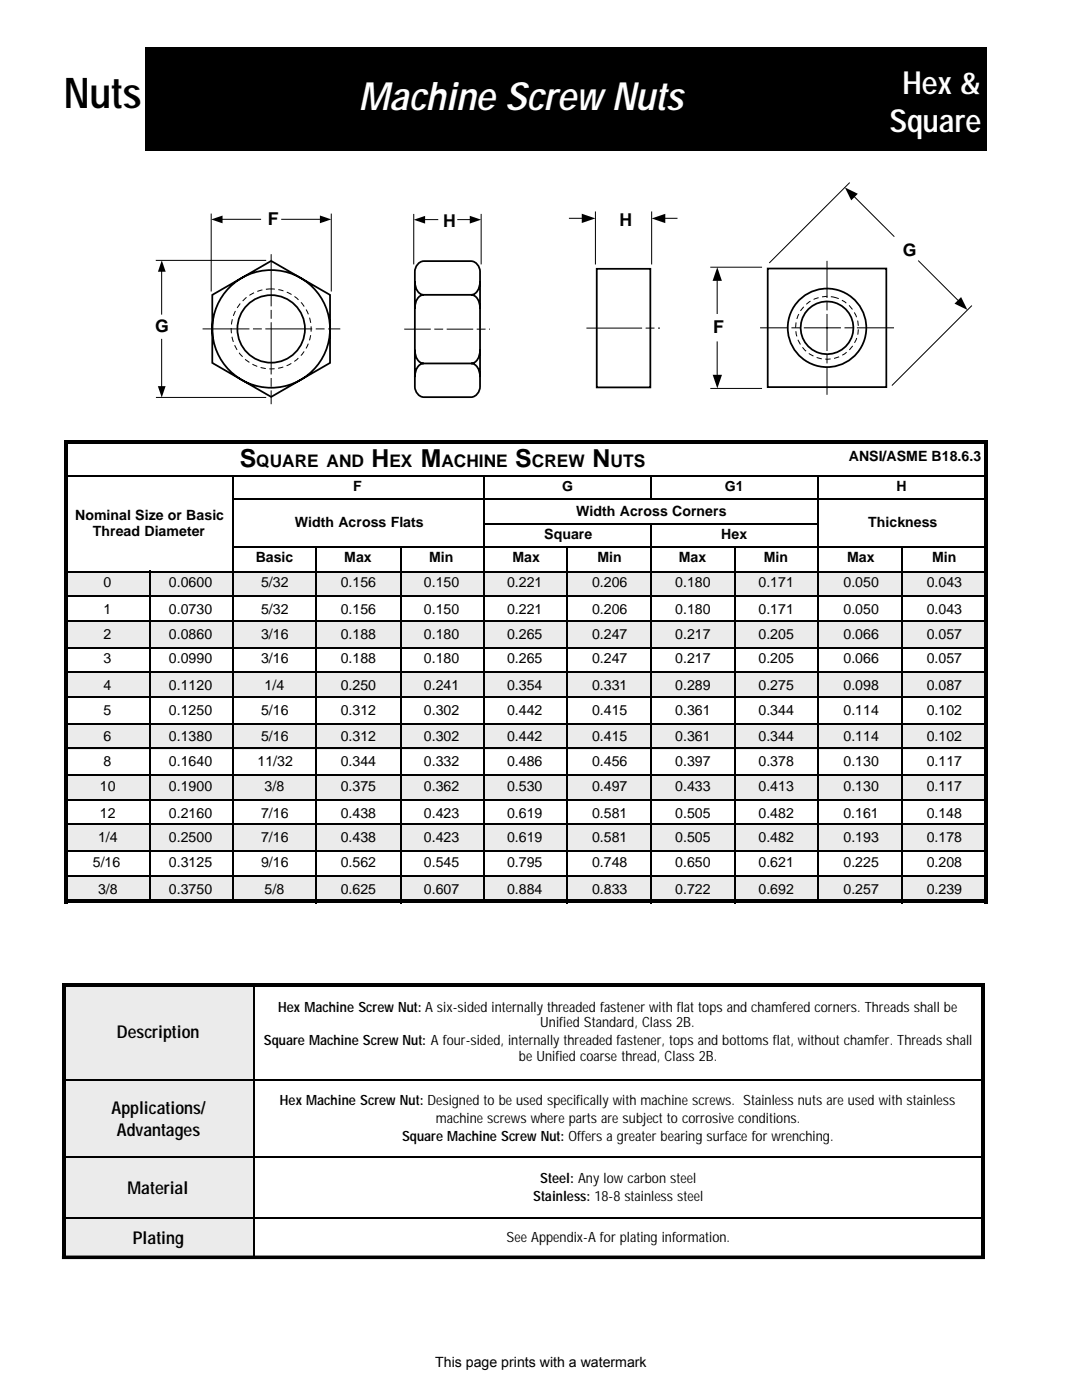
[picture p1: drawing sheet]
<svg xmlns="http://www.w3.org/2000/svg" width="216mm" height="279mm" viewBox="0 0 216 279" stroke-linecap="round" stroke-linejoin="round" font-family="sans-serif">
<path d="M97 150l12.8 9.2-3.8 5.3-12.8-9.2z" fill="#e6e7e9"/>
<path d="M97 150l12.8 9.2-3.8 5.3-12.8-9.2z" fill="none" stroke="#d1d2d4" stroke-width=".65" stroke-linecap="butt"/>
<path d="M93.2 155.3l13.4 9.2v67.3l-13.4-11.6z" fill="#e6e7e9"/>
<path d="M93.2 155.3l13.4 9.2v67.3l-13.4-11.6z" fill="none" stroke="#d1d2d4" stroke-width="1.3" stroke-linecap="butt"/>
<g fill="#c7c8ca">
<path d="M95.6 147.8l12.8 9.2a2.29 2.29 0 0 0 1.3 2.1l-13.1-9.4a2.08 2.08 0 0 1-1-1.9z"/>
<path d="M95.9 147.4l12.8 9.2-.3 .4-12.8-9.2z"/>
<path d="M95.9 147.4l.4-.3 12.7 9.2-.3 .3z"/>
<path d="M96.3 147.1l.5-.3 12.8 9.2-.6 .3z"/>
<path d="M96.8 146.8l.8-.4 12.8 9.2-.8 .4z"/>
<path d="M97.6 146.4l.4-.2 12.8 9.1-.4 .3z"/>
<path d="M98 146.2l.2-.2 12.8 9.1-.2 .2z"/>
<path d="M98.6 144.6l12.8 9.2a1.51 1.51 0 0 1-.4 1.3l-12.8-9.1a1.52 1.52 0 0 0 .4-1.4z"/>
<path d="M96.3 141.7l12.8 9.2a3.1 3.1 0 0 0 1.6 2l.7 .9-12.8-9.2-.3-.5-.8-.7a2.55 2.55 0 0 1-1.2-1.7z"/>
<path d="M99 136.5l12.8 9.2 .6 .7-12.7-9.2z"/>
<path d="M96.8 140.5l12.8 9.2-.4 .5-.1 .7-12.8-9.2 .2-.7z"/>
<path d="M96.9 140.4l.2-.2 12.8 9.2-.3 .3-12.8-9.2z"/>
<path d="M97.1 140.2l1.9-1 12.8 9.2-1.9 1z"/>
<path d="M99 139.2l.3-.3 12.8 9.2-.3 .3z"/>
<path d="M99.7 137.2l12.7 9.2a1.64 1.64 0 0 1-.3 1.7l-12.8-9.2 .2-.3a1.67 1.67 0 0 0 .2-1.4z"/>
<path d="M99 128.7l12.8 9.2 .7 .7-12.8-9.1z"/>
<path d="M96.8 132.8l12.8 9.2a1.73 1.73 0 0 0 .2 2.6l-12.7-9.1a1.74 1.74 0 0 1-.3-2.7z"/>
<path d="M96.9 132.7l.3-.2 12.8 9.2-.4 .3-12.8-9.2z"/>
<path d="M97.2 132.5l1.7-1 12.8 9.1-1.7 1.1z"/>
<path d="M98.9 131.5l.4-.4 12.8 9.2-.4 .3z"/>
<path d="M99.7 129.5l12.8 9.1a1.7 1.7 0 0 1-.4 1.7l-12.8-9.2 .2-.2a1.66 1.66 0 0 0 .2-1.4z"/>
<path d="M96.3 126.2l12.8 9.2a1.68 1.68 0 0 0 .8 1.5l-12.8-9.2a1.62 1.62 0 0 1-.8-1.5z"/>
<path d="M99 121l12.8 9.2 .7 .7-12.8-9.2z"/>
<path d="M96.8 125.1l12.8 9.2-.4 .5-.1 .6-12.8-9.2 .2-.6z"/>
<path d="M96.8 125.1l.4-.3 12.8 9.2-.4 .3z"/>
<path d="M97.2 124.8l1.8-1.1 12.7 9.2-1.7 1.1z"/>
<path d="M99 123.7l.3-.3 12.8 9.2-.4 .3z"/>
<path d="M99.7 121.7l12.8 9.2a1.65 1.65 0 0 1-.4 1.7l-12.8-9.2 .2-.2a1.7 1.7 0 0 0 .2-1.5z"/>
<path d="M99 113.2l12.8 9.2 .7 .8-12.8-9.2z"/>
<path d="M96.8 117.3l12.8 9.2a1.75 1.75 0 0 0 .3 2.6l-12.8-9.1a1.77 1.77 0 0 1-.3-2.7z"/>
<path d="M96.8 117.3l.4-.3 12.8 9.2-.4 .3z"/>
<path d="M97.2 117l1.8-1.1 12.7 9.2-1.7 1.1z"/>
<path d="M99 115.9l.3-.3 12.8 9.2-.4 .3z"/>
<path d="M99.7 114l12.8 9.2a1.63 1.63 0 0 1-.4 1.6l-12.8-9.2a1.61 1.61 0 0 0 .4-1.6z"/>
<path d="M99 105.5l12.8 9.2 .6 .7-12.7-9.2z"/>
<path d="M96.8 109.6l12.8 9.1a1.75 1.75 0 0 0 .3 2.7l-12.8-9.2a1.75 1.75 0 0 1-.3-2.6z"/>
<path d="M96.8 109.6l.4-.4 12.8 9.2-.4 .3z"/>
<path d="M97.2 109.2l1.7-1 12.8 9.2-1.7 1z"/>
<path d="M98.9 108.2l.4-.3 12.8 9.2-.4 .3z"/>
<path d="M99.7 106.2l12.7 9.2a1.68 1.68 0 0 1-.3 1.7l-12.8-9.2a1.62 1.62 0 0 0 .4-1.7z"/>
<path d="M96.3 103l12.8 9.2a1.62 1.62 0 0 0 .8 1.4l-12.8-9.2a1.65 1.65 0 0 1-.8-1.4z"/>
<path d="M99 97.7l12.8 9.2 .7 .7-12.8-9.2z"/>
<path d="M96.8 101.8l12.8 9.2-.4 .5-.1 .7-12.8-9.2 .2-.7z"/>
<path d="M96.8 101.8l.4-.3 12.8 9.1-.4 .4z"/>
<path d="M97.2 101.5l1.7-1.1 12.8 9.2-1.7 1z"/>
<path d="M98.9 100.4l.4-.3 12.8 9.2-.4 .3z"/>
<path d="M99.7 98.4l12.8 9.2a1.67 1.67 0 0 1-.4 1.7l-12.8-9.2 .2-.3a1.68 1.68 0 0 0 .2-1.4z"/>
<path d="M96.3 95.2l12.8 9.2a1.65 1.65 0 0 0 .8 1.4l-12.8-9.2a1.66 1.66 0 0 1-.8-1.4z"/>
<path d="M99 90l12.8 9.2 .7 .7-12.8-9.2z"/>
<path d="M96.8 94.1l12.8 9.2-.4 .4-.1 .7-12.8-9.2 .2-.6z"/>
<path d="M96.8 94.1l.4-.3 12.7 9.1-.3 .4z"/>
<path d="M97.2 93.8l1.8-1.1 12.7 9.2-1.8 1z"/>
<path d="M99 92.7l.3-.3 12.8 9.2-.4 .3z"/>
<path d="M99.7 90.7l12.8 9.2a1.67 1.67 0 0 1-.4 1.7l-12.8-9.2 .2-.3a1.75 1.75 0 0 0 .2-1.4z"/>
<path d="M99 82.2l12.8 9.2 .7 .7-12.8-9.2z"/>
<path d="M96.8 86.3l12.8 9.2a1.75 1.75 0 0 0 .3 2.6l-12.8-9.2a1.78 1.78 0 0 1-.3-2.6z"/>
<path d="M97 86.2l.2-.2 12.8 9.1-.4 .4-12.8-9.2z"/>
<path d="M97.2 86l1.8-1.1 12.7 9.2-1.7 1z"/>
<path d="M99 84.9l.3-.3 12.8 9.2-.4 .3z"/>
<path d="M99.7 82.9l12.8 9.2a1.69 1.69 0 0 1-.4 1.7l-12.8-9.2 .2-.3a1.71 1.71 0 0 0 .2-1.4z"/>
<path d="M99 74.4l12.8 9.2 .7 .8-12.8-9.2z"/>
<path d="M96.8 78.5l12.8 9.2a1.74 1.74 0 0 0 .3 2.6l-12.8-9.2a1.74 1.74 0 0 1-.3-2.6z"/>
<path d="M96.8 78.5l.4-.3 12.8 9.2-.4 .3z"/>
<path d="M97.2 78.2l1.8-1 12.7 9.1-1.7 1.1z"/>
<path d="M99 77.2l.4-.4 12.7 9.2-.4 .3z"/>
<path d="M99.7 75.2l12.8 9.2a1.67 1.67 0 0 1-.4 1.6l-12.7-9.2 .1-.2a1.68 1.68 0 0 0 .2-1.4z"/>
</g>
<path d="M115.1 52.3l12.8 9v5.7l-12.8-9.1z" fill="#e6e7e9"/>
<path d="M115.1 52.3l12.8 9v5.7l-12.8-9.1z" fill="none" stroke="#d1d2d4" stroke-width=".75" stroke-linecap="butt"/>
<path d="M99 66.7l12.8 9.1 .7 .8-12.8-9.2z" fill="#c7c8ca"/>
<path d="M98.1 143.5l13.5 9.7a2.17 2.17 0 0 1-1.6 2.6 2.12 2.12 0 0 0-1.3 3.2l.3 .2-12.8-9.2a1.97 1.97 0 0 1 .8-3.3l.2-.1a1.91 1.91 0 0 0 1.5-1.6z" fill="#e6e7e9"/>
<path d="M98.1 143.5l13.5 9.7a2.17 2.17 0 0 1-1.6 2.6 2.12 2.12 0 0 0-1.3 3.2l.3 .2-12.8-9.2a1.97 1.97 0 0 1 .8-3.3l.2-.1a1.91 1.91 0 0 0 1.5-1.6z" fill="none" stroke="#d1d2d4" stroke-width=".65" stroke-linecap="butt"/>
<path d="M111.5 47.3l13.5 9.5 2.9 4.5-12.8-8.9z" fill="#e6e7e9"/>
<path d="M111.5 47.3l13.5 9.5 2.9 4.5-12.8-8.9z" fill="none" stroke="#d1d2d4" stroke-width=".75" stroke-linecap="butt"/>
<path d="M99 58.9l12.8 9.2 .7 .7-12.8-9.2z" fill="#c7c8ca"/>
<path d="M56.2 59.7l13.5-.8 12.8 9.2h-14.1z" fill="#e6e7e9"/>
<path d="M56.2 59.7l13.5-.8 12.8 9.2h-14.1z" fill="none" stroke="#d1d2d4" stroke-width="1.3" stroke-linecap="butt"/>
<path d="M12.4 47.4l45.9 .1 12.8 9.2-45.9 2.7z" fill="#e6e7e9"/>
<path d="M12.4 47.4l45.9 .1 12.8 9.2-45.9 2.7z" fill="none" stroke="#d1d2d4" stroke-width="1.3" stroke-linecap="butt"/>
<path d="M12.4 47.4l12.8 9.4-.1 174.9-12.8-11.9z" fill="#e6e7e9"/>
<path d="M12.4 47.4l12.8 9.4-.1 174.9-12.8-11.9z" fill="none" stroke="#d1d2d4" stroke-width="1.3" stroke-linecap="butt"/>
<path d="M110.6 67h18v-5.7l-3-4.6 72.9-.1-67.7 81.7 73 93.4-97.2 .1v-67.3l3.4-4.7-.1-.1a2.83 2.83 0 0 1-.8-2.7 5.1 5.1 0 0 1 2.3-1.7 1.47 1.47 0 0 0 0-2.4l-.4-.3a1.8 1.8 0 0 1-.4-3.2l.5-.3a3.2 3.2 0 0 0 2.1-2 2.05 2.05 0 0 0-1.6-1.8 2.52 2.52 0 0 1-1.8-2.1 2.52 2.52 0 0 1 1.9-2.1 2.11 2.11 0 0 0 1.4-2.5 5.6 5.6 0 0 0-2.5-1.7 1.83 1.83 0 0 1-.8-1.8 1.83 1.83 0 0 1 1.3-1.5 3.3 3.3 0 0 0 2.1-1.9 2.05 2.05 0 0 0-1.5-1.9 2.52 2.52 0 0 1-1.9-2.1 2.5 2.5 0 0 1 1.9-2.2 2.08 2.08 0 0 0 1.4-2.3 5.3 5.3 0 0 0-2.5-1.8 1.85 1.85 0 0 1-.8-1.8 1.85 1.85 0 0 1 1.3-1.5 3.3 3.3 0 0 0 2.1-2 2.02 2.02 0 0 0-1.5-1.9 2.56 2.56 0 0 1-1.9-2 2.54 2.54 0 0 1 1.9-2.2 2.1 2.1 0 0 0 1.4-2.4 5.4 5.4 0 0 0-2.5-1.7 1.82 1.82 0 0 1-.8-1.8 1.82 1.82 0 0 1 1.3-1.5 3.3 3.3 0 0 0 2.1-2 2.01 2.01 0 0 0-1.5-1.9 2.51 2.51 0 0 1-1.9-2 2.5 2.5 0 0 1 1.9-2.2 2.1 2.1 0 0 0 1.4-2.4 5.5 5.5 0 0 0-2.5-1.7 1.85 1.85 0 0 1-.8-1.9 1.85 1.85 0 0 1 1.4-1.4 3.3 3.3 0 0 0 2-2 2.05 2.05 0 0 0-1.5-1.9 2.52 2.52 0 0 1-1.9-2.1 2.5 2.5 0 0 1 1.9-2.1 2.1 2.1 0 0 0 1.4-2.4 5.4 5.4 0 0 0-2.5-1.8 1.84 1.84 0 0 1-.8-1.8 1.84 1.84 0 0 1 1.4-1.5 3.3 3.3 0 0 0 2-2 2.13 2.13 0 0 0-1.7-2z" fill="#e6e7e9"/>
<path d="M110.6 67h18v-5.7l-3-4.6 72.9-.1-67.7 81.7 73 93.4-97.2 .1v-67.3l3.4-4.7-.1-.1a2.83 2.83 0 0 1-.8-2.7 5.1 5.1 0 0 1 2.3-1.7 1.47 1.47 0 0 0 0-2.4l-.4-.3a1.8 1.8 0 0 1-.4-3.2l.5-.3a3.2 3.2 0 0 0 2.1-2 2.05 2.05 0 0 0-1.6-1.8 2.52 2.52 0 0 1-1.8-2.1 2.52 2.52 0 0 1 1.9-2.1 2.11 2.11 0 0 0 1.4-2.5 5.6 5.6 0 0 0-2.5-1.7 1.83 1.83 0 0 1-.8-1.8 1.83 1.83 0 0 1 1.3-1.5 3.3 3.3 0 0 0 2.1-1.9 2.05 2.05 0 0 0-1.5-1.9 2.52 2.52 0 0 1-1.9-2.1 2.5 2.5 0 0 1 1.9-2.2 2.08 2.08 0 0 0 1.4-2.3 5.3 5.3 0 0 0-2.5-1.8 1.85 1.85 0 0 1-.8-1.8 1.85 1.85 0 0 1 1.3-1.5 3.3 3.3 0 0 0 2.1-2 2.02 2.02 0 0 0-1.5-1.9 2.56 2.56 0 0 1-1.9-2 2.54 2.54 0 0 1 1.9-2.2 2.1 2.1 0 0 0 1.4-2.4 5.4 5.4 0 0 0-2.5-1.7 1.82 1.82 0 0 1-.8-1.8 1.82 1.82 0 0 1 1.3-1.5 3.3 3.3 0 0 0 2.1-2 2.01 2.01 0 0 0-1.5-1.9 2.51 2.51 0 0 1-1.9-2 2.5 2.5 0 0 1 1.9-2.2 2.1 2.1 0 0 0 1.4-2.4 5.5 5.5 0 0 0-2.5-1.7 1.85 1.85 0 0 1-.8-1.9 1.85 1.85 0 0 1 1.4-1.4 3.3 3.3 0 0 0 2-2 2.05 2.05 0 0 0-1.5-1.9 2.52 2.52 0 0 1-1.9-2.1 2.5 2.5 0 0 1 1.9-2.1 2.1 2.1 0 0 0 1.4-2.4 5.4 5.4 0 0 0-2.5-1.8 1.84 1.84 0 0 1-.8-1.8 1.84 1.84 0 0 1 1.4-1.5 3.3 3.3 0 0 0 2-2 2.13 2.13 0 0 0-1.7-2z" fill="none" stroke="#d1d2d4" stroke-width="1.3" stroke-linecap="butt"/>
<path d="M25.2 56.7h45.9l-2.1 4.3v7l13.4 .1 .4 .3 1 .6a2.39 2.39 0 0 1 1.8 1.9 2.61 2.61 0 0 1-1.9 2.3 2.39 2.39 0 0 0-1.5 2.1 1.93 1.93 0 0 0 1.5 1.5 2.44 2.44 0 0 1 1.9 1.9 2.6 2.6 0 0 1-1.9 2.3 2.39 2.39 0 0 0-1.5 2 1.94 1.94 0 0 0 1.5 1.5 2.46 2.46 0 0 1 1.9 1.9 2.61 2.61 0 0 1-1.9 2.3 2.39 2.39 0 0 0-1.5 2.1 1.93 1.93 0 0 0 1.5 1.5 2.45 2.45 0 0 1 1.9 1.9 2.58 2.58 0 0 1-1.9 2.3 2.37 2.37 0 0 0-1.5 2.1 1.95 1.95 0 0 0 1.5 1.5 2.47 2.47 0 0 1 1.9 1.9 2.65 2.65 0 0 1-1.9 2.3 2.37 2.37 0 0 0-1.5 2 1.93 1.93 0 0 0 1.5 1.5 2.48 2.48 0 0 1 1.9 1.9 2.58 2.58 0 0 1-1.9 2.3 2.37 2.37 0 0 0-1.5 2 1.94 1.94 0 0 0 1.5 1.6 2.45 2.45 0 0 1 1.9 1.8 2.62 2.62 0 0 1-1.9 2.4 2.39 2.39 0 0 0-1.5 2 1.93 1.93 0 0 0 1.5 1.5 2.44 2.44 0 0 1 1.9 1.9 2.63 2.63 0 0 1-1.9 2.3 2.4 2.4 0 0 0-1.5 2.1 1.92 1.92 0 0 0 1.5 1.5 2.44 2.44 0 0 1 1.9 1.9 2.6 2.6 0 0 1-1.9 2.3 2.38 2.38 0 0 0-1.5 2.1 1.93 1.93 0 0 0 1.5 1.5 2.45 2.45 0 0 1 1.9 1.9 2.58 2.58 0 0 1-1.9 2.2 2.38 2.38 0 0 0-1.5 2.1 1.93 1.93 0 0 0 1.5 1.5 2.44 2.44 0 0 1 1.9 1.9 2.61 2.61 0 0 1-1.9 2.3 2.4 2.4 0 0 0-1.5 2.1 1.94 1.94 0 0 0 1.5 1.5 2.45 2.45 0 0 1 1.9 1.9 3.5 3.5 0 0 1-1.2 2.5 1.99 1.99 0 0 0 0 2.1l.9 .4a3.7 3.7 0 0 1 2.3 .7 4.6 4.6 0 0 1-.2 3.1l1.8 1.5-.1 65.1h-64z" fill="#e6e7e9"/>
<path d="M25.2 56.7h45.9l-2.1 4.3v7l13.4 .1 .4 .3 1 .6a2.39 2.39 0 0 1 1.8 1.9 2.61 2.61 0 0 1-1.9 2.3 2.39 2.39 0 0 0-1.5 2.1 1.93 1.93 0 0 0 1.5 1.5 2.44 2.44 0 0 1 1.9 1.9 2.6 2.6 0 0 1-1.9 2.3 2.39 2.39 0 0 0-1.5 2 1.94 1.94 0 0 0 1.5 1.5 2.46 2.46 0 0 1 1.9 1.9 2.61 2.61 0 0 1-1.9 2.3 2.39 2.39 0 0 0-1.5 2.1 1.93 1.93 0 0 0 1.5 1.5 2.45 2.45 0 0 1 1.9 1.9 2.58 2.58 0 0 1-1.9 2.3 2.37 2.37 0 0 0-1.5 2.1 1.95 1.95 0 0 0 1.5 1.5 2.47 2.47 0 0 1 1.9 1.9 2.65 2.65 0 0 1-1.9 2.3 2.37 2.37 0 0 0-1.5 2 1.93 1.93 0 0 0 1.5 1.5 2.48 2.48 0 0 1 1.9 1.9 2.58 2.58 0 0 1-1.9 2.3 2.37 2.37 0 0 0-1.5 2 1.94 1.94 0 0 0 1.5 1.6 2.45 2.45 0 0 1 1.9 1.8 2.62 2.62 0 0 1-1.9 2.4 2.39 2.39 0 0 0-1.5 2 1.93 1.93 0 0 0 1.5 1.5 2.44 2.44 0 0 1 1.9 1.9 2.63 2.63 0 0 1-1.9 2.3 2.4 2.4 0 0 0-1.5 2.1 1.92 1.92 0 0 0 1.5 1.5 2.44 2.44 0 0 1 1.9 1.9 2.6 2.6 0 0 1-1.9 2.3 2.38 2.38 0 0 0-1.5 2.1 1.93 1.93 0 0 0 1.5 1.5 2.45 2.45 0 0 1 1.9 1.9 2.58 2.58 0 0 1-1.9 2.2 2.38 2.38 0 0 0-1.5 2.1 1.93 1.93 0 0 0 1.5 1.5 2.44 2.44 0 0 1 1.9 1.9 2.61 2.61 0 0 1-1.9 2.3 2.4 2.4 0 0 0-1.5 2.1 1.94 1.94 0 0 0 1.5 1.5 2.45 2.45 0 0 1 1.9 1.9 3.5 3.5 0 0 1-1.2 2.5 1.99 1.99 0 0 0 0 2.1l.9 .4a3.7 3.7 0 0 1 2.3 .7 4.6 4.6 0 0 1-.2 3.1l1.8 1.5-.1 65.1h-64z" fill="none" stroke="#d1d2d4" stroke-width="1.3" stroke-linecap="butt"/>
<path d="M99.8 137.1l12.7 9.2a2.16 2.16 0 0 1-1.6 2.5 2.25 2.25 0 0 0-1.5 2.9l.5 .6-12.7-9.2a1.97 1.97 0 0 1 .7-3.4l.2-.1a2.18 2.18 0 0 0 1.7-2.5z" fill="#e6e7e9"/>
<path d="M99.8 137.1l12.7 9.2a2.16 2.16 0 0 1-1.6 2.5 2.25 2.25 0 0 0-1.5 2.9l.5 .6-12.7-9.2a1.97 1.97 0 0 1 .7-3.4l.2-.1a2.18 2.18 0 0 0 1.7-2.5z" fill="none" stroke="#d1d2d4" stroke-width=".65" stroke-linecap="butt"/>
<path d="M99.7 129.5l12.8 9.1a2.18 2.18 0 0 1-1.6 2.6 2.12 2.12 0 0 0-1.3 3.2l.3 .2-12.8-9.1a1.9 1.9 0 0 1 .5-3.2l.5-.3a2.16 2.16 0 0 0 1.6-2.5z" fill="#e6e7e9"/>
<path d="M99.7 129.5l12.8 9.1a2.18 2.18 0 0 1-1.6 2.6 2.12 2.12 0 0 0-1.3 3.2l.3 .2-12.8-9.1a1.9 1.9 0 0 1 .5-3.2l.5-.3a2.16 2.16 0 0 0 1.6-2.5z" fill="none" stroke="#d1d2d4" stroke-width=".65" stroke-linecap="butt"/>
<path d="M99.7 121.7l12.8 9.2a2.17 2.17 0 0 1-1.6 2.5 2.12 2.12 0 0 0-1.3 3.2l.3 .3-12.8-9.2a1.89 1.89 0 0 1 .5-3.2l.5-.3a2.16 2.16 0 0 0 1.6-2.5z" fill="#e6e7e9"/>
<path d="M99.7 121.7l12.8 9.2a2.17 2.17 0 0 1-1.6 2.5 2.12 2.12 0 0 0-1.3 3.2l.3 .3-12.8-9.2a1.89 1.89 0 0 1 .5-3.2l.5-.3a2.16 2.16 0 0 0 1.6-2.5z" fill="none" stroke="#d1d2d4" stroke-width=".65" stroke-linecap="butt"/>
<path d="M99.7 113.9l12.8 9.2a2.17 2.17 0 0 1-1.6 2.5 2.12 2.12 0 0 0-1.3 3.2l.3 .3-12.8-9.2a1.9 1.9 0 0 1 .5-3.2l.5-.3a2.17 2.17 0 0 0 1.6-2.5z" fill="#e6e7e9"/>
<path d="M99.7 113.9l12.8 9.2a2.17 2.17 0 0 1-1.6 2.5 2.12 2.12 0 0 0-1.3 3.2l.3 .3-12.8-9.2a1.9 1.9 0 0 1 .5-3.2l.5-.3a2.17 2.17 0 0 0 1.6-2.5z" fill="none" stroke="#d1d2d4" stroke-width=".65" stroke-linecap="butt"/>
<path d="M99.7 106.2l12.8 9.2a2.15 2.15 0 0 1-1.6 2.5 2.12 2.12 0 0 0-1.3 3.2l.3 .3-12.8-9.2a1.97 1.97 0 0 1 .8-3.3l.2-.1a2.17 2.17 0 0 0 1.6-2.6z" fill="#e6e7e9"/>
<path d="M99.7 106.2l12.8 9.2a2.15 2.15 0 0 1-1.6 2.5 2.12 2.12 0 0 0-1.3 3.2l.3 .3-12.8-9.2a1.97 1.97 0 0 1 .8-3.3l.2-.1a2.17 2.17 0 0 0 1.6-2.6z" fill="none" stroke="#d1d2d4" stroke-width=".65" stroke-linecap="butt"/>
<path d="M99.7 98.4l12.8 9.2a2.16 2.16 0 0 1-1.6 2.5 2.24 2.24 0 0 0-1.5 2.9l.5 .6-12.8-9.2a1.9 1.9 0 0 1 .5-3.2l.5-.2a2.18 2.18 0 0 0 1.6-2.6z" fill="#e6e7e9"/>
<path d="M99.7 98.4l12.8 9.2a2.16 2.16 0 0 1-1.6 2.5 2.24 2.24 0 0 0-1.5 2.9l.5 .6-12.8-9.2a1.9 1.9 0 0 1 .5-3.2l.5-.2a2.18 2.18 0 0 0 1.6-2.6z" fill="none" stroke="#d1d2d4" stroke-width=".65" stroke-linecap="butt"/>
<path d="M99.7 90.7l12.8 9.2a2.16 2.16 0 0 1-1.6 2.5 2.12 2.12 0 0 0-1.3 3.2l.3 .3-12.8-9.2a1.9 1.9 0 0 1 .5-3.2l.5-.3a2.17 2.17 0 0 0 1.6-2.5z" fill="#e6e7e9"/>
<path d="M99.7 90.7l12.8 9.2a2.16 2.16 0 0 1-1.6 2.5 2.12 2.12 0 0 0-1.3 3.2l.3 .3-12.8-9.2a1.9 1.9 0 0 1 .5-3.2l.5-.3a2.17 2.17 0 0 0 1.6-2.5z" fill="none" stroke="#d1d2d4" stroke-width=".65" stroke-linecap="butt"/>
<path d="M99.7 82.9l12.8 9.2a2.17 2.17 0 0 1-1.6 2.5 2.12 2.12 0 0 0-1.3 3.2l.3 .3-12.8-9.2a1.9 1.9 0 0 1 .5-3.2l.5-.3a2.16 2.16 0 0 0 1.6-2.5z" fill="#e6e7e9"/>
<path d="M99.7 82.9l12.8 9.2a2.17 2.17 0 0 1-1.6 2.5 2.12 2.12 0 0 0-1.3 3.2l.3 .3-12.8-9.2a1.9 1.9 0 0 1 .5-3.2l.5-.3a2.16 2.16 0 0 0 1.6-2.5z" fill="none" stroke="#d1d2d4" stroke-width=".65" stroke-linecap="butt"/>
<path d="M99.7 75.1l12.8 9.2a2.16 2.16 0 0 1-1.6 2.5 2.12 2.12 0 0 0-1.3 3.2l.3 .3-12.8-9.2a1.96 1.96 0 0 1 .8-3.3l.2-.1a2.16 2.16 0 0 0 1.6-2.6z" fill="#e6e7e9"/>
<path d="M99.7 75.1l12.8 9.2a2.16 2.16 0 0 1-1.6 2.5 2.12 2.12 0 0 0-1.3 3.2l.3 .3-12.8-9.2a1.96 1.96 0 0 1 .8-3.3l.2-.1a2.16 2.16 0 0 0 1.6-2.6z" fill="none" stroke="#d1d2d4" stroke-width=".65" stroke-linecap="butt"/>
<path d="M99.7 67.4l12.8 9.2a2.16 2.16 0 0 1-1.6 2.5 2.23 2.23 0 0 0-1.5 2.9l.5 .6-12.8-9.2a1.96 1.96 0 0 1 .8-3.3l.2-.2a2.18 2.18 0 0 0 1.6-2.5z" fill="#e6e7e9"/>
<path d="M99.7 67.4l12.8 9.2a2.16 2.16 0 0 1-1.6 2.5 2.23 2.23 0 0 0-1.5 2.9l.5 .6-12.8-9.2a1.96 1.96 0 0 1 .8-3.3l.2-.2a2.18 2.18 0 0 0 1.6-2.5z" fill="none" stroke="#d1d2d4" stroke-width=".65" stroke-linecap="butt"/>
<path d="M99.7 59.6l12.8 9.2a2.18 2.18 0 0 1-1.6 2.5 2.1 2.1 0 0 0-1.3 3.2l.3 .3-12.8-9.2a1.96 1.96 0 0 1 .8-3.3l.2-.2a2.16 2.16 0 0 0 1.6-2.5z" fill="#e6e7e9"/>
<path d="M99.7 59.6l12.8 9.2a2.18 2.18 0 0 1-1.6 2.5 2.1 2.1 0 0 0-1.3 3.2l.3 .3-12.8-9.2a1.96 1.96 0 0 1 .8-3.3l.2-.2a2.16 2.16 0 0 0 1.6-2.5z" fill="none" stroke="#d1d2d4" stroke-width=".65" stroke-linecap="butt"/>
<path d="M97.2 57.8h17.9l12.9 9.3h-17.9z" fill="#e6e7e9"/>
<path d="M97.2 57.8h17.9l12.9 9.3h-17.9z" fill="none" stroke="#d1d2d4" stroke-width="1.3" stroke-linecap="butt"/>
<path d="M111.5 47.3l74.6 .1 11.8 9.2-72.9 .1z" fill="#e6e7e9"/>
<path d="M111.5 47.3l74.6 .1 11.8 9.2-72.9 .1z" fill="none" stroke="#d1d2d4" stroke-width="1.3" stroke-linecap="butt"/>
<path d="M29 9.5h167.8v20.6h-167.8z" fill-rule="evenodd" fill="#000"/>
<path d="M80.7 65.7h17.1" fill="none" stroke="#000" stroke-width=".2" stroke-dasharray="5.3 .7 1.8 .7" stroke-linecap="butt"/>
<g fill="none" stroke="#000" stroke-width=".35">
<path d="M42.4 58.9l11.7-6.8 11.8 6.8v13.5l-11.8 6.8-11.7-6.8zM82.8 56.1a2.35 2.35 0 0 0 1.8 2.7 2.35 2.35 0 0 0-1.8 2.8M83.3 52.8l.8-.6 .5-.1h9.4a2.07 2.07 0 0 1 1.8 2.1v23a2.07 2.07 0 0 1-1.8 2.1h-9.4a2.07 2.07 0 0 1-1.8-2.1v-23v-.5zM84.6 58.8h9.4M95.8 56.1a2.35 2.35 0 0 1-1.8 2.7 2.35 2.35 0 0 1 1.8 2.8M119.1 53.6h10.7v23.7h-10.7zM153.2 53.6h23.7v23.7h-23.7zM82.8 69.8a2.35 2.35 0 0 0 1.8 2.7 2.35 2.35 0 0 0-1.8 2.7M84.6 72.5h9.4M95.8 69.8a2.35 2.35 0 0 1-1.8 2.7 2.35 2.35 0 0 1 1.8 2.7"/>
<circle cx="54.1" cy="65.6" r="6.7"/>
<circle cx="54.1" cy="65.6" r="11.7"/>
<circle cx="165" cy="65.4" r="7.8"/>
<circle cx="165" cy="65.4" r="5.3"/>
</g>
<g fill="none" stroke="#000" stroke-width=".2">
<path d="M169.6 36.4l-16.1 16.1M170.2 39l8.3 8.2M31.1 52h22M32.3 54v8.8M42.1 42.6v15.6M44 43.8h8.1M56.1 43.8h8M66.1 42.6v15.6M82.6 42.7v10.1M84.5 43.8h2.9M91.2 43.8h2.7M96 42.7v10.1"/>
<path d="M113.5 43.6h2.9M118.8 42.2v10.6M130 42.2v10.6M132.3 43.6h2.9M141.7 53.3h10.4M143.1 55.7v7M183.2 52l8 8M31.1 79.3h22M32.3 67.6v9.6M141.7 77.5h10.4M143.1 68.1v7.2M193.9 61l-15.9 15.9"/>
</g>
<path d="M168.6 37.4l2.6 1.3-1.3 1.3zM32.3 52l.8 2.2h-1.6zM42.1 43.8l2.3-.8v1.6zM63.8 43l2.3 .8-2.3 .8zM82.6 43.9l2.2-.8v1.5zM93.7 43.1l2.3 .7-2.3 .8zM116.1 42.7l2.7 .9-2.7 .9zM130 43.6l2.8-.9v1.8zM143.1 53.3l.9 2.7h-1.8zM31.5 77.1h1.5l-.7 2.2zM142.2 74.8h1.9l-1 2.7zM190.5 60.6l1.3-1.3 1.2 2.6z" fill="#000"/>
<path d="M54.1 50.7v30" fill="none" stroke="#000" stroke-width=".2" stroke-dasharray="10.4 .7 1.8 .7" stroke-linecap="butt"/>
<path d="M40.4 65.6h27.5" fill="none" stroke="#000" stroke-width=".2" stroke-dasharray="9.4 .7 1.8 .7" stroke-linecap="butt"/>
<g fill="none" stroke="#000" stroke-width=".2" stroke-dasharray="1.1 .7" stroke-linecap="butt">
<circle cx="54.1" cy="65.6" r="8"/>
<circle cx="165" cy="65.4" r="6.3"/>
</g>
<path d="M117 65.5h14.7" fill="none" stroke="#000" stroke-width=".2" stroke-dasharray="11.1 .7 1.8 .7" stroke-linecap="butt"/>
<path d="M165 52.1v26.7M178.4 65.4h-26.7" fill="none" stroke="#000" stroke-width=".2" stroke-dasharray="7.4 .7 1.8 .7" stroke-linecap="butt"/>
<g fill="#ebebeb">
<path d="M13.2 113.9h16.6v4.9h-16.6z"/>
<path d="M29.8 113.9h16.9v4.9h-16.9z"/>
<path d="M46.7 113.9h16.6v4.9h-16.6z"/>
<path d="M63.3 113.9h16.6v4.9h-16.6z"/>
<path d="M79.9 113.9h16.6v4.9h-16.6z"/>
<path d="M96.5 113.9h16.9v4.9h-16.9z"/>
<path d="M113.4 113.9h16.6v4.9h-16.6z"/>
<path d="M130 113.9h16.6v4.9h-16.6z"/>
<path d="M146.6 113.9h16.5v4.9h-16.5z"/>
<path d="M163.1 113.9h17v4.9h-17z"/>
<path d="M180.1 113.9h16.6v4.9h-16.6z"/>
<path d="M13.2 124.1h16.6v5h-16.6z"/>
<path d="M29.8 124.1h16.9v5h-16.9z"/>
<path d="M46.7 124.1h16.6v5h-16.6z"/>
<path d="M63.3 124.1h16.6v5h-16.6z"/>
<path d="M79.9 124.1h16.6v5h-16.6z"/>
<path d="M96.5 124.1h16.9v5h-16.9z"/>
<path d="M113.4 124.1h16.6v5h-16.6z"/>
<path d="M130 124.1h16.6v5h-16.6z"/>
<path d="M146.6 124.1h16.5v5h-16.5z"/>
<path d="M163.1 124.1h17v5h-17z"/>
<path d="M180.1 124.1h16.6v5h-16.6z"/>
<path d="M13.2 134.4h16.6v4.9h-16.6z"/>
<path d="M29.8 134.4h16.9v4.9h-16.9z"/>
<path d="M46.7 134.4h16.6v4.9h-16.6z"/>
<path d="M63.3 134.4h16.6v4.9h-16.6z"/>
<path d="M79.9 134.4h16.6v4.9h-16.6z"/>
<path d="M96.5 134.4h16.9v4.9h-16.9z"/>
<path d="M113.4 134.4h16.6v4.9h-16.6z"/>
<path d="M130 134.4h16.6v4.9h-16.6z"/>
<path d="M146.6 134.4h16.5v4.9h-16.5z"/>
<path d="M163.1 134.4h17v4.9h-17z"/>
<path d="M180.1 134.4h16.6v4.9h-16.6z"/>
<path d="M13.2 144.3h16.6v5.2h-16.6z"/>
<path d="M29.8 144.3h16.9v5.2h-16.9z"/>
<path d="M46.7 144.3h16.6v5.2h-16.6z"/>
<path d="M63.3 144.3h16.6v5.2h-16.6z"/>
<path d="M79.9 144.3h16.6v5.2h-16.6z"/>
<path d="M96.5 144.3h16.9v5.2h-16.9z"/>
<path d="M113.4 144.3h16.6v5.2h-16.6z"/>
<path d="M130 144.3h16.6v5.2h-16.6z"/>
<path d="M146.6 144.3h16.5v5.2h-16.5z"/>
<path d="M163.1 144.3h17v5.2h-17z"/>
<path d="M180.1 144.3h16.6v5.2h-16.6z"/>
<path d="M13.2 154.5h16.6v4.9h-16.6z"/>
<path d="M29.8 154.5h16.9v4.9h-16.9z"/>
<path d="M46.7 154.5h16.6v4.9h-16.6z"/>
<path d="M63.3 154.5h16.6v4.9h-16.6z"/>
<path d="M79.9 154.5h16.6v4.9h-16.6z"/>
<path d="M96.5 154.5h16.9v4.9h-16.9z"/>
<path d="M113.4 154.5h16.6v4.9h-16.6z"/>
<path d="M130 154.5h16.6v4.9h-16.6z"/>
<path d="M146.6 154.5h16.5v4.9h-16.5z"/>
<path d="M163.1 154.5h17v4.9h-17z"/>
<path d="M180.1 154.5h16.6v4.9h-16.6z"/>
<path d="M13.2 164.7h16.6v5h-16.6z"/>
<path d="M29.8 164.7h16.9v5h-16.9z"/>
<path d="M46.7 164.7h16.6v5h-16.6z"/>
<path d="M63.3 164.7h16.6v5h-16.6z"/>
<path d="M79.9 164.7h16.6v5h-16.6z"/>
<path d="M96.5 164.7h16.9v5h-16.9z"/>
<path d="M113.4 164.7h16.6v5h-16.6z"/>
<path d="M130 164.7h16.6v5h-16.6z"/>
<path d="M146.6 164.7h16.5v5h-16.5z"/>
<path d="M163.1 164.7h17v5h-17z"/>
<path d="M180.1 164.7h16.6v5h-16.6z"/>
<path d="M13.2 174.9h16.6v5h-16.6z"/>
<path d="M29.8 174.9h16.9v5h-16.9z"/>
<path d="M46.7 174.9h16.6v5h-16.6z"/>
<path d="M63.3 174.9h16.6v5h-16.6z"/>
<path d="M79.9 174.9h16.6v5h-16.6z"/>
<path d="M96.5 174.9h16.9v5h-16.9z"/>
<path d="M113.4 174.9h16.6v5h-16.6z"/>
<path d="M130 174.9h16.6v5h-16.6z"/>
<path d="M146.6 174.9h16.5v5h-16.5z"/>
<path d="M163.1 174.9h17v5h-17z"/>
<path d="M180.1 174.9h16.6v5h-16.6z"/>
</g>
<path d="M12.9 87.8h184.1v.7h-184.1zM12.9 87.8h.7v92.4h-.7zM196.3 87.8h.7v92.4h-.7zM12.9 179.5h184.1v.7h-184.1z" fill="#000"/>
<g fill="none" stroke="#000" stroke-width=".35">
<path d="M12.9 95h184.1M46.4 99.6h150.6M46.6 94.9v85.3M96.6 94.9v85.3M129.8 94.9v4.9M163.3 94.9v85.3M12.9 114.1h184.1M12.9 119h184.1M30 113.9v66.3M46.4 109.1h150.6M63.1 109v71.2M80.1 109v71.2"/>
<path d="M96.5 104.6h67M113.2 109v71.2M129.8 104.4v75.8M146.7 109v71.2M179.9 109v71.2M12.9 124h184.1M12.9 129.3h184.1M12.9 134.2h184.1M12.9 139.1h184.1M12.9 144.4h184.1M12.9 149.4h184.1M12.9 154.7h184.1"/>
<path d="M12.9 159.6h184.1M12.9 164.5h184.1M12.9 169.8h184.1M12.9 174.8h184.1"/>
</g>
<g fill="#ebebeb">
<path d="M12.7 196.6h38.1v18.7h-38.1z"/>
<path d="M12.7 215.3h38.1v15.9h-38.1z"/>
<path d="M12.7 231.2h38.1v12h-38.1z"/>
<path d="M12.7 243.2h38.1v7.7h-38.1z"/>
</g>
<path d="M12.4 196.2h184.1v.7h-184.1zM12.4 196.2h.7v55.1h-.7zM195.8 196.2h.7v55.1h-.7zM12.4 250.6h184.1v.7h-184.1z" fill="#000"/>
<path d="M50.6 196.2v55.1M12.4 215.5h184.1M12.4 231h184.1M12.4 243h184.1" fill="none" stroke="#000" stroke-width=".35"/>
<text font-size="8.5" x="12.7" y="21.5">Nuts</text>
<text font-size="7.9" fill="#fff" x="71.6" y="21.9">Machine Screw Nuts</text>
<g font-size="6.3" fill="#fff">
<text x="180.1" y="18.8">Hex &amp;</text>
<text x="177.5" y="26.4">Square</text>
</g>
<g font-size="4.9">
<text x="47.8" y="93.1">S</text>
<text x="74.1" y="93.1">H</text>
<text x="83.9" y="93.1">M</text>
<text x="102.8" y="93.1">S</text>
<text x="118.3" y="93.1">N</text>
</g>
<g font-size="3.5">
<text x="53.5" y="45">F</text>
<text x="88.4" y="45.4">H</text>
<text x="123.6" y="45">H</text>
<text x="180.1" y="51">G</text>
<text x="30.9" y="66.2">G</text>
<text x="142.3" y="66.5">F</text>
<text x="51.1" y="93.1">QUARE AND</text>
<text x="77.7" y="93.1">EX</text>
<text x="88.1" y="93.1">ACHINE</text>
<text x="106.1" y="93.1">CREW</text>
<text x="121.8" y="93.1">UTS</text>
<text x="23.3" y="207.2">Description</text>
<text x="22.3" y="222.4">Applications/</text>
<text x="23.3" y="226.6">Advantages</text>
<text x="25.4" y="238.3">Material</text>
<text x="26.5" y="248.2">Plating</text>
</g>
<g font-size="2.8">
<text x="169.4" y="92">ANSI/ASME B18.6.3</text>
<text x="70.5" y="98.1">F</text>
<text x="112.1" y="98.1">G</text>
<text x="144.6" y="98.1">G1</text>
<text x="178.9" y="98.1">H</text>
<text x="15" y="103.7">Nominal Size or Basic</text>
<text x="18.5" y="106.9">Thread Diameter</text>
<text x="58.8" y="105.1">Width Across Flats</text>
<text x="108.6" y="107.6">Square</text>
<text x="115" y="103">Width Across Corners</text>
<text x="143.9" y="107.6">Hex</text>
<text x="173.3" y="105.1">Thickness</text>
<text x="51" y="112.2">Basic</text>
<text x="68.7" y="112.2">Max</text>
<text x="85.6" y="112.2">Min</text>
<text x="102.2" y="112.2">Max</text>
<text x="119.2" y="112.2">Min</text>
<text x="135.5" y="112.2">Max</text>
<text x="152.4" y="112.2">Min</text>
<text x="169" y="112.2">Max</text>
<text x="186" y="112.2">Min</text>
<text x="20.6" y="117.2">0</text>
<text x="33.7" y="117.2">0.0600</text>
<text x="52.1" y="117.2">5/32</text>
<text x="68" y="117.2">0.156</text>
<text x="84.6" y="117.2">0.150</text>
<text x="101.2" y="117.2">0.221</text>
<text x="118.1" y="117.2">0.206</text>
<text x="134.7" y="117.2">0.180</text>
<text x="151.4" y="117.2">0.171</text>
<text x="168.3" y="117.2">0.050</text>
<text x="184.9" y="117.2">0.043</text>
<text x="20.6" y="122.5">1</text>
<text x="33.7" y="122.5">0.0730</text>
<text x="52.1" y="122.5">5/32</text>
<text x="68" y="122.5">0.156</text>
<text x="84.6" y="122.5">0.150</text>
<text x="101.2" y="122.5">0.221</text>
<text x="118.1" y="122.5">0.206</text>
<text x="134.7" y="122.5">0.180</text>
<text x="151.4" y="122.5">0.171</text>
<text x="168.3" y="122.5">0.050</text>
<text x="184.9" y="122.5">0.043</text>
<text x="20.6" y="127.4">2</text>
<text x="33.7" y="127.4">0.0860</text>
<text x="52.1" y="127.4">3/16</text>
<text x="68" y="127.4">0.188</text>
<text x="84.6" y="127.4">0.180</text>
<text x="101.2" y="127.4">0.265</text>
<text x="118.1" y="127.4">0.247</text>
<text x="134.7" y="127.4">0.217</text>
<text x="151.4" y="127.4">0.205</text>
<text x="168.3" y="127.4">0.066</text>
<text x="184.9" y="127.4">0.057</text>
<text x="20.6" y="137.7">4</text>
<text x="20.6" y="132.4">3</text>
<text x="33.7" y="137.7">0.1120</text>
<text x="33.7" y="132.4">0.0990</text>
<text x="52.1" y="132.4">3/16</text>
<text x="52.8" y="137.7">1/4</text>
<text x="68" y="137.7">0.250</text>
<text x="68" y="132.4">0.188</text>
<text x="84.6" y="137.7">0.241</text>
<text x="84.6" y="132.4">0.180</text>
<text x="101.2" y="137.7">0.354</text>
<text x="101.2" y="132.4">0.265</text>
<text x="118.1" y="137.7">0.331</text>
<text x="118.1" y="132.4">0.247</text>
<text x="134.7" y="132.4">0.217</text>
<text x="134.7" y="137.7">0.289</text>
<text x="151.4" y="132.4">0.205</text>
<text x="151.4" y="137.7">0.275</text>
<text x="168.3" y="132.4">0.066</text>
<text x="168.3" y="137.7">0.098</text>
<text x="184.9" y="132.4">0.057</text>
<text x="184.9" y="137.7">0.087</text>
<text x="20.6" y="142.7">5</text>
<text x="33.7" y="142.7">0.1250</text>
<text x="52.1" y="142.7">5/16</text>
<text x="68" y="142.7">0.312</text>
<text x="84.6" y="142.7">0.302</text>
<text x="101.2" y="142.7">0.442</text>
<text x="118.1" y="142.7">0.415</text>
<text x="134.7" y="142.7">0.361</text>
<text x="151.4" y="142.7">0.344</text>
<text x="168.3" y="142.7">0.114</text>
<text x="184.9" y="142.7">0.102</text>
<text x="20.6" y="148">6</text>
<text x="33.7" y="148">0.1380</text>
<text x="52.1" y="148">5/16</text>
<text x="68" y="148">0.312</text>
<text x="84.6" y="148">0.302</text>
<text x="101.2" y="148">0.442</text>
<text x="118.1" y="148">0.415</text>
<text x="134.7" y="148">0.361</text>
<text x="151.4" y="148">0.344</text>
<text x="168.3" y="148">0.114</text>
<text x="184.9" y="148">0.102</text>
<text x="20.6" y="152.9">8</text>
<text x="33.7" y="152.9">0.1640</text>
<text x="51.4" y="152.9">11/32</text>
<text x="68" y="152.9">0.344</text>
<text x="84.6" y="152.9">0.332</text>
<text x="101.2" y="152.9">0.486</text>
<text x="118.1" y="152.9">0.456</text>
<text x="134.7" y="152.9">0.397</text>
<text x="151.4" y="152.9">0.378</text>
<text x="168.3" y="152.9">0.130</text>
<text x="184.9" y="152.9">0.117</text>
<text x="19.9" y="157.9">10</text>
<text x="33.7" y="157.9">0.1900</text>
<text x="52.8" y="157.9">3/8</text>
<text x="68" y="157.9">0.375</text>
<text x="84.6" y="157.9">0.362</text>
<text x="101.2" y="157.9">0.530</text>
<text x="118.1" y="157.9">0.497</text>
<text x="134.7" y="157.9">0.433</text>
<text x="151.4" y="157.9">0.413</text>
<text x="168.3" y="157.9">0.130</text>
<text x="184.9" y="157.9">0.117</text>
<text x="19.9" y="163.2">12</text>
<text x="33.7" y="163.2">0.2160</text>
<text x="52.1" y="163.2">7/16</text>
<text x="68" y="163.2">0.438</text>
<text x="84.6" y="163.2">0.423</text>
<text x="101.2" y="163.2">0.619</text>
<text x="118.1" y="163.2">0.581</text>
<text x="134.7" y="163.2">0.505</text>
<text x="151.3" y="163.2">0.482</text>
<text x="168.3" y="163.2">0.161</text>
<text x="184.9" y="163.2">0.148</text>
<text x="18.5" y="173.1">5/16</text>
<text x="19.6" y="168.1">1/4</text>
<text x="33.7" y="168.1">0.2500</text>
<text x="33.7" y="173.1">0.3125</text>
<text x="52.1" y="168.1">7/16</text>
<text x="52.1" y="173.1">9/16</text>
<text x="68" y="168.1">0.438</text>
<text x="68" y="173.1">0.562</text>
<text x="84.6" y="168.1">0.423</text>
<text x="84.6" y="173.1">0.545</text>
<text x="101.2" y="168.1">0.619</text>
<text x="101.2" y="173.1">0.795</text>
<text x="118.1" y="168.1">0.581</text>
<text x="118.1" y="173.1">0.748</text>
<text x="134.7" y="173.1">0.650</text>
<text x="134.7" y="168.1">0.505</text>
<text x="151.4" y="173.1">0.621</text>
<text x="151.4" y="168.1">0.482</text>
<text x="168.3" y="173.1">0.225</text>
<text x="168.3" y="168.1">0.193</text>
<text x="184.9" y="173.1">0.208</text>
<text x="184.9" y="168.1">0.178</text>
<text x="19.6" y="178.4">3/8</text>
<text x="33.7" y="178.4">0.3750</text>
<text x="52.8" y="178.4">5/8</text>
<text x="68" y="178.4">0.625</text>
<text x="84.6" y="178.4">0.607</text>
<text x="101.2" y="178.4">0.884</text>
<text x="118.1" y="178.4">0.833</text>
<text x="134.7" y="178.4">0.722</text>
<text x="151.4" y="178.4">0.692</text>
<text x="168.3" y="178.4">0.257</text>
<text x="184.9" y="178.4">0.239</text>
<text x="55.5" y="201.9">Hex Machine Screw Nut: A six-sided internally threaded fastener with flat tops and chamfered corners. Threads shall be</text>
<text x="52.7" y="208.6">Square Machine Screw Nut: A four-sided, internally threaded fastener, tops and bottoms flat, without chamfer. Threads shall</text>
<text x="107.8" y="205.1">Unified Standard, Class 2B.</text>
<text x="103.6" y="211.8">be Unified coarse thread, Class 2B.</text>
<text x="55.8" y="220.6">Hex Machine Screw Nut: Designed to be used specifically with machine screws. Stainless nuts are used with stainless</text>
<text x="80.2" y="227.7">Square Machine Screw Nut: Offers a greater bearing surface for wrenching.</text>
<text x="86.9" y="224.2">machine screws where parts are subject to corrosive conditions.</text>
<text x="106.4" y="239.7">Stainless: 18-8 stainless steel</text>
<text x="107.8" y="236.2">Steel: Any low carbon steel</text>
<text x="101.1" y="247.9">See Appendix-A for plating information.</text>
<text x="86.9" y="272.7">This page prints with a watermark</text>
</g>
</svg>
